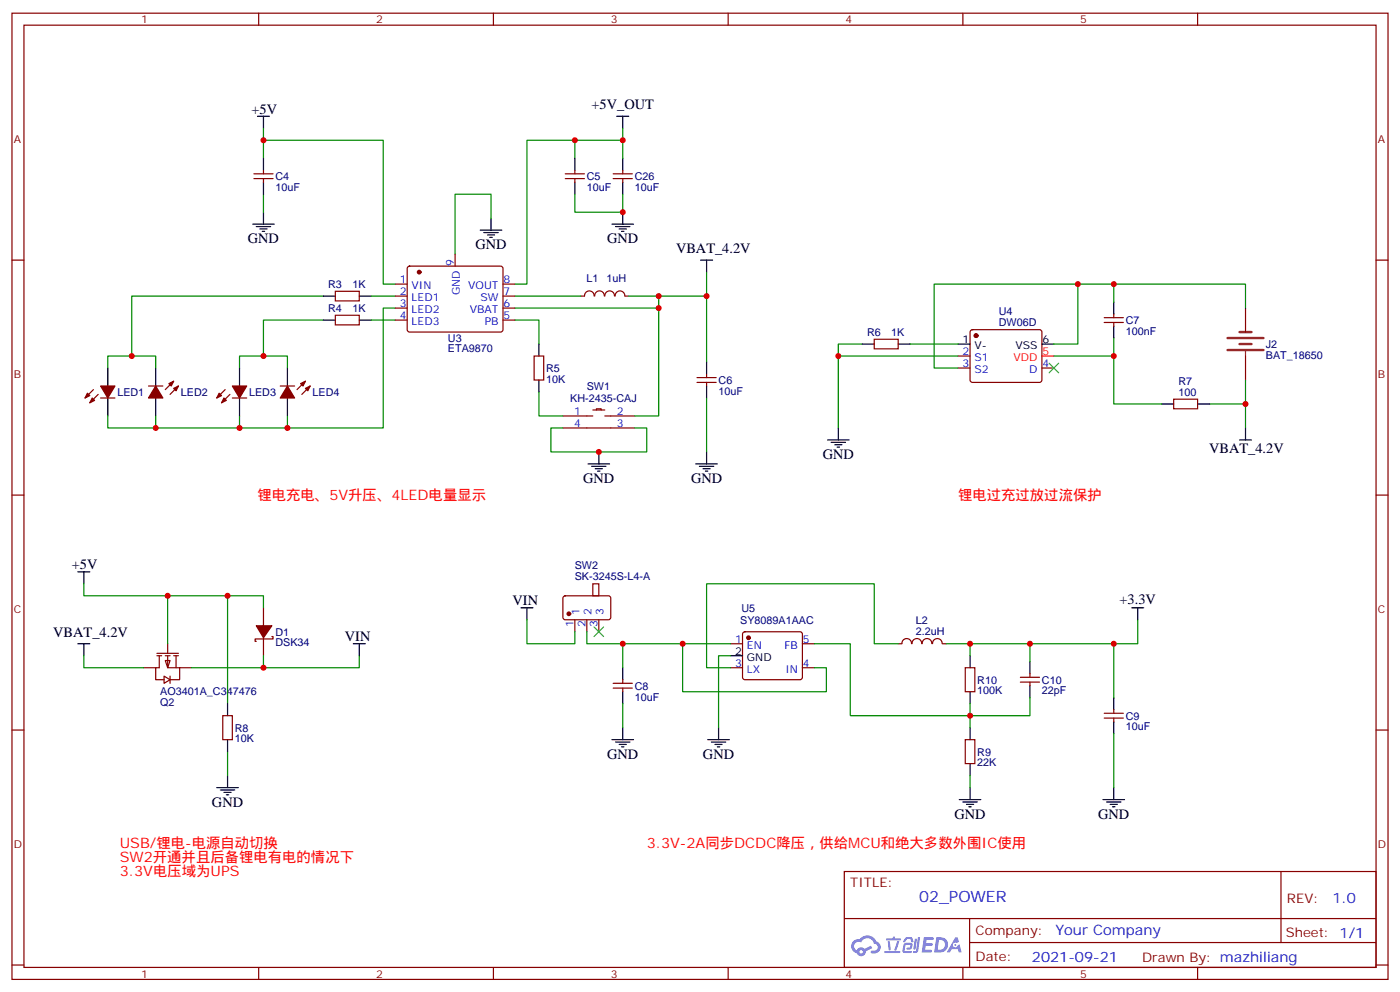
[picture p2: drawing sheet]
<svg xmlns="http://www.w3.org/2000/svg" width="412mm" height="292mm" viewBox="0 0 412 292" stroke-linecap="round" stroke-linejoin="round" font-family="sans-serif">
<g fill="none" stroke="#870000" stroke-width=".35">
<path d="M3.5 3.9h405.4v284.3h-405.4zM7.1 7.4h398.2v277.3h-398.2zM76.2 3.9v3.5M145.3 3.9v3.5M214.5 3.9v3.5M283.6 3.9v3.5M352.8 3.9v3.5M3.5 76.6h3.6M405.3 76.6h3.6M3.5 145.7h3.6M405.3 145.7h3.6M3.5 214.8h3.6"/>
<path d="M405.3 214.8h3.6M248.7 256.5h156.6v28.2h-156.6zM377.3 256.5v20.9M248.7 270.3h156.5M285.6 277.4h119.6M285.6 270.3v14.1M3.5 284h3.6M76.2 284.7v3.5M145.3 284.7v3.5M214.5 284.7v3.5M283.6 284.7v3.5M352.8 284.7v3.5"/>
<path d="M405.3 284h3.6"/>
</g>
<g fill="#5487ff">
<path d="M272.1 275.8h2.6l.3 .2-.1 .6h-2l-.1 .9h1.6l.4 .4-.4 .4h-1.7l-.2 1.2 1.8 .1 .3 .3-.2 .3-2.9 .1z"/>
<path d="M281.4 275.9h.7l.4 1.3-.7 .3a.74 .74 0 0 0-1.1 .3 .74 .74 0 0 0 .5 1 .74 .74 0 0 0 .9-.6l.5-.3 .7 2.3h-.9l-.2-.9h-1.9l-.5 .9h-.9z"/>
<path d="M269.5 276.2h.6l-.4 3a.31 .31 0 0 1-.3 .2 .31 .31 0 0 1-.3-.3z"/>
<path d="M270.4 275.8h.6l-.5 3.9a.89 .89 0 0 1-.7 .7 .89 .89 0 0 1-.9-.3l1-.4z"/>
<path d="M266.8 275.9l.6-.2 1.2 .2 .5 1.2-.6 .2-.4-1-1 .2a.95 .95 0 0 1-1 .8l-.1-.2z"/>
<path d="M266.4 277.6l1.8-.2a1.04 1.04 0 0 1 .6 1.1 1.04 1.04 0 0 1-.8 .9h-.7a.29 .29 0 0 1-.3-.3 .29 .29 0 0 1 .3-.2l.7-.1 .2-.8-1.4 .1-.4 1.7 1.9 .1a.29 .29 0 0 1 .3 .3 .29 .29 0 0 1-.3 .3l-2-.1-.4-.2 .2-2.1z"/>
<path d="M260.5 279.9h4.4a.3 .3 0 0 1 .3 .3 .3 .3 0 0 1-.3 .3h-4.3z"/>
<path d="M264.3 276.9h.6l-.5 1.7a1.02 1.02 0 0 1-.7 1.2l-.2-.3z"/>
<path d="M261.5 277h.6l.3 2.4-.3 .3-.3-.2z"/>
<path d="M261.1 276.2h1.9l.2-.6h.5l-.1 .6h1.5a.29 .29 0 0 1 .3 .3 .29 .29 0 0 1-.3 .2h-3.9z"/>
<path d="M275.8 275.8l-.6 4.5h1.4a2.27 2.27 0 0 0 2.7-2.3 2.27 2.27 0 0 0-2.7-2.2zM276.6 276.6a1.5 1.5 0 0 1 1.8 1.5 1.5 1.5 0 0 1-1.9 1.4h-.3z"/>
<path d="M251.4 277a2.09 2.09 0 0 0 1 3.5 1.37 1.37 0 0 0 1.5 .9 1.37 1.37 0 0 0 1.1-1.4l2-1-.5-.7-1.8 .9a1.4 1.4 0 0 0-2.3 .5 1.32 1.32 0 0 1-.6-1.9 1.32 1.32 0 0 1 1.9-.5 2.02 2.02 0 0 1 2-1.2 2.02 2.02 0 0 1 1.8 1.6 1.09 1.09 0 0 1 1.1 1.4 1.09 1.09 0 0 1-1.6 .7 .41 .41 0 0 0-.5 .3 .41 .41 0 0 0 .4 .5 1.89 1.89 0 0 0 2.4-1.2 1.89 1.89 0 0 0-1.2-2.4 2.98 2.98 0 0 0-5-.7l-1 .2zM253.2 280.1a.52 .52 0 0 1 1 0 .52 .52 0 0 1-1 0z"/>
<circle cx="281.4" cy="278.1" r=".28"/>
</g>
<g fill="none" stroke="#870000" stroke-width=".35">
<path d="M120.2 78.5l.4-.2 27.1 .1 .5 .6-.1 18.3-.6 .4h-27.1l-.5-.7v-18zM134.1 74.8v3.5M116.4 83.6h3.5M116.4 87.1h3.5M116.4 90.7h3.5M116.4 94.2h3.5M148.2 83.6h3.5M148.2 87.1h3.5M148.2 90.7h3.5M148.2 94.2h3.5M175 87.1a1.41 1.41 0 0 0-1.4-1.5 1.41 1.41 0 0 0-1.4 1.5h-1.1M175.2 87.1a1.41 1.41 0 0 1 1.4-1.5 1.41 1.41 0 0 1 1.4 1.5"/>
<path d="M178.2 87.1a1.41 1.41 0 0 1 1.4-1.5 1.41 1.41 0 0 1 1.4 1.5M181.2 87.1a1.41 1.41 0 0 1 1.4-1.5 1.41 1.41 0 0 1 1.4 1.5M184.1 87.1h1.1M286 97.2l.5-.2h19.7l.5 .2 .2 .5v14.4l-.7 .4h-20l-.4-.7v-14.1zM325.3 94.9h5.6M325.3 93.5h5.6M328.1 92.4v1.1M328.1 94.9v1.1M366.9 90.7v7M27.5 114.7l-2.5 2.4M28.9 116.1l-2.4 2.4M29.6 117.1h4.3"/>
<path d="M43.7 113.6h4.3M51.2 112.2l-2.5 2.5M52.6 113.6l-2.5 2.5M66.3 114.7l-2.4 2.4M67.7 116.1l-2.4 2.4M68.4 117.1h4.3M82.5 113.6h4.3M90 112.2l-2.5 2.5M91.4 113.6l-2.5 2.5M282.2 104.8h3.6M282.2 108.3h3.6M306.9 108.3h3.5"/>
<path d="M366.9 104.8v7M165.8 125.9h21.2M165.8 122.4h8.8M174.6 120.6h3.6M175.7 120.6v-.3h1.4v.3M178.2 122.4h8.8M166 175.5l.5-.2 13 .1 .4 .6v6l-.7 .4-13-.1-.4-.6v-5.7zM174.6 171.8h1.8v3.5h-1.8zM169.3 182.4v3.5M172.9 182.4v3.5M176.4 182.4v3.5M215.2 189.4h3.5"/>
<path d="M215.2 196.5h3.5M219 186.1l.4-.2h16.3l.5 .2 .2 .5v12.7l-.3 .5-.4 .2h-16.3l-.5-.2-.2-.5v-12.7zM236.4 189.4h3.5M236.4 196.5h3.5M264.6 189.4h1M265.7 189.4a1.41 1.41 0 0 1 1.4-1.5 1.41 1.41 0 0 1 1.4 1.5M268.7 189.4a1.41 1.41 0 0 1 1.4-1.5 1.41 1.41 0 0 1 1.4 1.5M271.7 189.4a1.41 1.41 0 0 1 1.4-1.5 1.41 1.41 0 0 1 1.4 1.5M274.7 189.4a1.41 1.41 0 0 1 1.4-1.5 1.41 1.41 0 0 1 1.4 1.5M277.6 189.4h1.1"/>
</g>
<g fill="#870000" stroke="#870000" stroke-width=".35">
<path d="M29.6 113.6h4.3l-2.2 3.5z"/>
<path d="M27.2 117.1l.7 .7-1.4 .7z"/>
<path d="M25.8 115.7l.7 .7-1.5 .7z"/>
<path d="M45.9 113.6l2.1 3.5h-4.3z"/>
<path d="M49.7 112.9l1.5-.7-.8 1.4z"/>
<path d="M51.2 114.3l1.4-.7-.7 1.4z"/>
<path d="M68.4 113.6h4.3l-2.1 3.5z"/>
<path d="M66 117.1l.7 .7-1.4 .7z"/>
<path d="M64.6 115.7l.7 .7-1.4 .7z"/>
<path d="M84.7 113.6l2.1 3.5h-4.3z"/>
<path d="M88.5 112.9l1.5-.7-.7 1.4z"/>
<path d="M90 114.3l1.4-.7-.7 1.4z"/>
<circle cx="123.5" cy="80.1" r=".53"/>
<circle cx="167.6" cy="180.6" r=".53"/>
<circle cx="287.5" cy="98.8" r=".53"/>
<circle cx="220.5" cy="187.7" r=".53"/>
</g>
<g fill="none" stroke="#008700" stroke-width=".35">
<path d="M77.6 37.7v8.9M77.6 41.3h35.3v42.3h3.5M77.6 57.2v5.2M169.3 46.6v-5.3h-14.1v42.3h-3.5M144.6 64.2v-7h-10.5v17.6M95.2 87.1h-56.4v17.7M95.2 94.2h-17.6v10.6M109.4 87.1h7M109.4 94.2h7M116.4 90.7h-3.5v35.2h-28.2M151.7 94.2h7v7M151.7 87.1h19.4"/>
<path d="M151.7 90.7h42.3M185.2 87.1h8.8v35.3h-7M194 87.1h14.1v19.4M208.1 80.1v7M317.5 83.6h10.6v5.3M328.1 99.5v5.3h-17.7M328.1 83.6h38.8v7.1M31.7 108.3v-3.5h14.2v3.5M70.6 108.3v-3.5h14.1v3.5M158.7 115.4v7h7.1M208.1 117.1v15.9M246.9 104.8v21.1"/>
<path d="M254 101.2h-7.1v3.6h35.3M268.1 101.2h14.1M310.4 101.2h7.1v-17.6h-42.3v24.7h7M328.1 104.8v14.1h14.1M366.9 111.8v7.1h-10.6M366.9 118.9v7M31.7 122.4v3.5h14.2v-3.5M70.6 122.4v3.5h-24.7M84.7 122.4v3.5h-14.1M165.8 125.9h-3.5v7.1h28.2v-7.1h-3.5"/>
</g>
<g fill="none" stroke="#000" stroke-width=".35">
<path d="M75.8 34.2h3.6M77.6 34.2v3.5M181.7 34.2h3.5M183.4 34.2v3.5M74.4 66h6.4M75.5 66.7h4.2M76.6 67.4h2.1M77.3 68.1h.7M77.6 62.4v3.6M141.5 67.7h6.3M142.5 68.4h4.3M143.6 69.1h2.1"/>
<path d="M144.3 69.8h.7M144.6 64.2v3.5M180.3 66h6.3M181.3 66.7h4.3M182.4 67.4h2.1M183.1 68.1h.7M183.4 62.4v3.6M206.4 76.6h3.5M208.1 76.6v3.5M328.1 88.9v3.5M328.1 96v3.5M31.7 108.3v5.3"/>
<path d="M31.7 117.1v5.3M45.9 108.3v5.3M45.9 117.1v5.3M70.6 108.3v5.3M70.6 117.1v5.3M84.7 108.3v5.3M84.7 117.1v5.3M282.2 101.2h3.6M306.9 101.2h3.5M173.2 136.5h6.4M174.3 137.2h4.2M175.3 137.9h2.1"/>
<path d="M176 138.6h.7M176.4 133v3.5M205 136.5h6.3M206 137.2h4.3M207.1 137.9h2.1M207.8 138.6h.7M208.1 133v3.5M243.8 129.5h6.3M244.8 130.2h4.3M245.9 130.9h2.1M246.6 131.6h.7M246.9 125.9v3.6"/>
<path d="M365.1 129.5h3.6M366.9 125.9v3.6M215.2 193h3.5"/>
</g>
<path d="M306.9 104.8h3.5" fill="none" stroke="#f00" stroke-width=".35"/>
<path d="M361.6 99.5h10.6M365.1 97.7h3.6M361.6 103h10.6M365.1 101.2h3.6" fill="none" stroke="#8c2424" stroke-width=".71"/>
<path d="M366.9 103.4v1.4" fill="none" stroke="#8c2424" stroke-width=".35"/>
<path d="M48.7 194.4h1.4l-.7 2.1z" fill="#fff" stroke="#870000" stroke-width=".35"/>
<g fill="none" stroke="#870000" stroke-width=".35">
<path d="M74.8 52.6h5.6M74.8 51.2h5.6M77.6 50.1v1.1M77.6 52.6v1M166.5 52.6h5.7M166.5 51.2h5.7M169.3 50.1v1.1M169.3 52.6v1M180.6 52.6h5.7M180.6 51.2h5.7M183.4 50.1v1.1M183.4 52.6v1"/>
<path d="M98.8 85.7h7v2.8h-7zM98.8 92.8h7v2.8h-7zM257.5 99.8h7.1v2.9h-7.1zM157.3 104.8h2.9v7h-2.9zM205.3 112.5h5.7M205.3 111.1h5.7M208.1 110.1v1M208.1 112.5v1.1M345.7 117.5h7.1v2.8h-7.1zM77.6 178.9v5.2M42.3 196.5h3.6M46.2 192.3h6.4"/>
<path d="M46.2 193h1.4M46.9 193v3.5h-1v3.5h2.4M48.3 199l1.8 1-1.8 1.1zM48.7 193h1.4M49.4 193v3.5h3.5M49.4 189.4v2.9M50.1 199v2.1M51.2 193h1.4M51.9 193v3.5M52.9 196.5v3.5h-2.8M52.9 196.5h3.5M77.6 187.7v5.3"/>
<path d="M80.1 187.3h.3v.7h-5.3v.7h.4M284.3 196.5h2.9v7.1h-2.9zM300.6 199.3h5.6M303.4 198.3v1M65.6 210.6h2.8v7.1h-2.8zM180.6 202.5h5.7M180.6 201.1h5.7M183.4 200v1.1M183.4 202.5v1.1M284.3 217.7h2.9v7h-2.9zM300.6 200.7h5.6M303.4 200.7v1.1"/>
<path d="M325.3 211.3h5.6M325.3 209.9h5.6M328.1 208.8v1.1M328.1 211.3v1.1"/>
</g>
<path d="M75.5 184.1h4.6l-2.5 3.6z" fill="#870000" stroke="#870000" stroke-width=".35"/>
<g fill="none" stroke="#000" stroke-width=".35">
<path d="M77.6 46.6v3.5M77.6 53.6v3.6M169.3 46.6v3.5M169.3 53.6v3.6M183.4 46.6v3.5M183.4 53.6v3.6M95.2 87.1h3.6M95.2 94.2h3.6M105.8 87.1h3.6M105.8 94.2h3.6M158.7 101.2v3.6M158.7 111.8v3.6"/>
<path d="M208.1 106.5v3.6M208.1 113.6v3.5M254 101.2h3.5M264.6 101.2h3.5M342.2 118.9h3.5M352.8 118.9h3.5M22.9 168.3h3.6M24.7 168.3v3.5M153.5 178.9h3.5M155.2 178.9v3.5M333.4 178.9h3.5M335.1 178.9v3.5"/>
<path d="M22.9 189.4h3.6M24.7 189.4v3.6M104.1 189.4h3.5M105.8 189.4v3.6M183.4 196.5v3.5M285.8 193v3.5M303.4 194.7v3.6M67 207.1v3.5M67 217.7v3.5M180.3 217.7h6.3M181.3 218.4h4.3M182.4 219.1h2.1"/>
<path d="M183.1 219.8h.7M183.4 203.6v3.5M183.4 214.1v3.6M208.5 217.7h6.3M209.5 218.4h4.3M210.6 219.1h2.1M211.3 219.8h.7M211.7 214.1v3.6M285.8 203.6v3.5M285.8 214.1v3.6M303.4 201.8v3.5M328.1 205.3v3.5"/>
<path d="M328.1 212.4v3.5M63.9 231.8h6.3M64.9 232.5h4.2M66 233.2h2.1M66.7 233.9h.7M67 228.2v3.6M282.6 235.3h6.3M283.6 236h4.3M284.7 236.7h2.1M285.4 237.4h.7M285.8 224.7v3.5M285.8 231.8v3.5"/>
<path d="M324.9 235.3h6.4M326 236h4.2M327 236.7h2.1M327.7 237.4h.7M328.1 231.8v3.5"/>
</g>
<g fill="none" stroke="#008700" stroke-width=".35">
<path d="M183.4 37.7v3.6M169.3 41.3h14.1v5.3M169.3 57.2v5.2h14.1v-5.2M24.7 171.8v3.5h52.9v3.6M49.4 175.3v14.1M67 175.3v31.8M24.7 193v3.5h17.6M77.6 193v3.5M105.8 193v3.5h-49.4M155.2 182.4v7h14.1v-3.5M172.9 185.9v3.5h10.5M201.1 189.4h-17.7v7.1"/>
<path d="M215.2 189.4h-14.1v14.2h42.3v-7.1h-3.5M215.2 193h-3.5v21.1M239.9 189.4h10.6v21.2h52.9v-5.3M264.6 189.4h-7.1v-17.6h-49.4v24.7h7.1M285.8 189.4v3.6M303.4 189.4v5.3M328.1 189.4v15.9M335.1 182.4v7h-56.4M183.4 207.1v7M285.8 207.1v7M328.1 215.9v15.9M67 221.2v7"/>
<path d="M285.8 228.2v3.6"/>
</g>
<path d="M309 106.9l2.9 2.8M311.9 106.9l-2.9 2.8M175 184.5l2.8 2.8M177.8 184.5l-2.8 2.8" fill="none" stroke="#3c3" stroke-width=".35"/>
<g fill="#c00">
<circle cx="38.8" cy="104.8" r=".88"/>
<circle cx="77.6" cy="104.8" r=".88"/>
<circle cx="45.9" cy="125.9" r=".88"/>
<circle cx="70.6" cy="125.9" r=".88"/>
<circle cx="84.7" cy="125.9" r=".88"/>
<circle cx="77.6" cy="41.3" r=".88"/>
<circle cx="194" cy="90.7" r=".88"/>
<circle cx="246.9" cy="104.8" r=".88"/>
<circle cx="317.5" cy="83.6" r=".88"/>
<circle cx="328.1" cy="83.6" r=".88"/>
<circle cx="328.1" cy="104.8" r=".88"/>
<circle cx="176.4" cy="133" r=".88"/>
<circle cx="194" cy="87.1" r=".88"/>
<circle cx="366.9" cy="118.9" r=".88"/>
<circle cx="208.1" cy="87.1" r=".88"/>
<circle cx="49.4" cy="175.3" r=".88"/>
<circle cx="77.6" cy="196.5" r=".88"/>
<circle cx="67" cy="175.3" r=".88"/>
<circle cx="285.8" cy="189.4" r=".88"/>
<circle cx="285.8" cy="210.6" r=".88"/>
<circle cx="303.4" cy="189.4" r=".88"/>
<circle cx="328.1" cy="189.4" r=".88"/>
<circle cx="201.1" cy="189.4" r=".88"/>
<circle cx="183.4" cy="189.4" r=".88"/>
<circle cx="169.3" cy="41.3" r=".88"/>
<circle cx="183.4" cy="62.4" r=".88"/>
<circle cx="183.4" cy="41.3" r=".88"/>
</g>
<text font-size="4.6" fill="#00f" x="270.8" y="265.5">02_POWER</text>
<g font-size="4.2">
<text x="74.1" y="33.5">+5V</text>
<text x="174.2" y="32.1">+5V_OUT</text>
<text x="73" y="71.6">GND</text>
<text x="178.9" y="71.6">GND</text>
<text x="140.1" y="73.4">GND</text>
<text x="199.1" y="74.5">VBAT_4.2V</text>
<text x="242.4" y="135.1">GND</text>
<text x="356.2" y="133.3">VBAT_4.2V</text>
<text x="171.8" y="142.2">GND</text>
<text x="203.6" y="142.2">GND</text>
<text x="21.2" y="167.6">+5V</text>
<text x="151" y="178.2">VIN</text>
<text x="329.8" y="177.8">+3.3V</text>
<text x="15.7" y="187.3">VBAT_4.2V</text>
<text x="101.6" y="188.7">VIN</text>
<text x="178.9" y="223.3">GND</text>
<text x="207.1" y="223.3">GND</text>
<text x="62.4" y="237.4">GND</text>
<text x="281.2" y="240.9">GND</text>
<text x="323.5" y="240.9">GND</text>
</g>
<g font-size="4.2" fill="#f00">
<text x="75.8" y="147.1">锂电充电、5V升压、4LED电量显示</text>
<text x="282.2" y="147.1">锂电过充过放过流保护</text>
<text x="35.3" y="249.4">USB/锂电-电源自动切换</text>
<text x="190.5" y="249.4">3.3V-2A同步DCDC降压，供给MCU和绝大多数外围IC使用</text>
<text x="35.3" y="253.6">SW2开通并且后备锂电有电的情况下</text>
<text x="35.3" y="257.9">3.3V电压域为UPS</text>
</g>
<g font-size="4.2" fill="#00f">
<text x="392.5" y="265.7">1.0</text>
<text x="310.9" y="275.3">Your Company</text>
<text x="304" y="283.1">2021-09-21</text>
</g>
<g font-size="3.9" fill="#800">
<text x="250.5" y="261.1">TITLE:</text>
<text x="379.1" y="265.7">REV:</text>
<text x="287.4" y="275.3">Company:</text>
<text x="378.7" y="275.9">Sheet: 1/1</text>
<text x="287.4" y="282.9">Date:</text>
<text x="336.4" y="283">Drawn By: mazhiliang</text>
</g>
<g font-size="3.2" fill="#800">
<text x="41.6" y="6.9">1</text>
<text x="110.8" y="6.9">2</text>
<text x="179.9" y="6.9">3</text>
<text x="249.1" y="6.9">4</text>
<text x="318.2" y="6.9">5</text>
<text x="4.1" y="42">A</text>
<text x="405.9" y="42">A</text>
<text x="4.1" y="111.1">B</text>
<text x="405.9" y="111.1">B</text>
<text x="4.1" y="180.3">C</text>
<text x="405.9" y="180.3">C</text>
<text x="4.1" y="249.4">D</text>
<text x="405.9" y="249.4">D</text>
<text x="41.6" y="287.7">1</text>
<text x="110.8" y="287.7">2</text>
<text x="179.9" y="287.7">3</text>
<text x="249.1" y="287.7">4</text>
<text x="318.2" y="287.7">5</text>
</g>
<g font-size="3.2" fill="#000080">
<text x="81.1" y="53">C4</text>
<text x="172.9" y="53">C5</text>
<text x="187" y="53">C26</text>
<text x="81.1" y="56.2">10uF</text>
<text x="172.9" y="56.2">10uF</text>
<text x="187" y="56.2">10uF</text>
<text x="172.8" y="83">L1</text>
<text x="178.7" y="83">1uH</text>
<text x="96.7" y="84.7">R3</text>
<text x="103.8" y="84.7">1K</text>
<text x="96.7" y="91.8">R4</text>
<text x="103.8" y="91.8">1K</text>
<text x="294.2" y="96">DW06D</text>
<text x="294.2" y="92.8">U4</text>
<text x="331.6" y="95.3">C7</text>
<text x="132" y="100.5">U3</text>
<text x="255.4" y="98.8">R6</text>
<text x="262.6" y="98.8">1K</text>
<text x="331.6" y="98.5">100nF</text>
<text x="131.9" y="103.7">ETA9870</text>
<text x="372.9" y="105.5">BAT_18650</text>
<text x="372.9" y="102.4">J2</text>
<text x="160.9" y="112.6">10K</text>
<text x="160.9" y="109.4">R5</text>
<text x="211.7" y="113">C6</text>
<text x="347.1" y="113.2">R7</text>
<text x="34.6" y="116.5">LED1</text>
<text x="53.3" y="116.5">LED2</text>
<text x="73.4" y="116.5">LED3</text>
<text x="92.1" y="116.5">LED4</text>
<text x="168" y="118.3">KH-2435-CAJ</text>
<text x="172.8" y="114.8">SW1</text>
<text x="211.7" y="116.2">10uF</text>
<text x="347.1" y="116.4">100</text>
<text x="169.3" y="167.6">SW2</text>
<text x="169.3" y="170.7">SK-3245S-L4-A</text>
<text x="218.4" y="180">U5</text>
<text x="218.1" y="183.5">SY8089A1AAC</text>
<text x="269.8" y="183.7">L2</text>
<text x="81.1" y="190.2">DSK34</text>
<text x="81.1" y="187.1">D1</text>
<text x="269.8" y="186.9">2.2uH</text>
<text x="187" y="202.9">C8</text>
<text x="287.9" y="201.2">R10</text>
<text x="306.9" y="201.2">C10</text>
<text x="47.2" y="204.6">AO3401A_C347476</text>
<text x="47.2" y="207.8">Q2</text>
<text x="187" y="206.1">10uF</text>
<text x="287.9" y="204.3">100K</text>
<text x="306.9" y="204.3">22pF</text>
<text x="69.1" y="215.3">R8</text>
<text x="331.6" y="215">10uF</text>
<text x="331.6" y="211.7">C9</text>
<text x="69.1" y="218.5">10K</text>
<text x="287.9" y="225.5">22K</text>
<text x="287.9" y="222.3">R9</text>
</g>
<g font-size="3.2" fill="#00f">
<text x="117.8" y="83.3">1</text>
<text x="133.7" y="78.1" transform="rotate(-90 133.7 78.1)">9</text>
<text x="148.3" y="83.3">8</text>
<text x="117.8" y="86.8">2</text>
<text x="121.2" y="85">VIN</text>
<text x="121.2" y="88.5">LED1</text>
<text x="135.5" y="86.9" transform="rotate(-90 135.5 86.9)">GND</text>
<text x="137.9" y="85">VOUT</text>
<text x="141.6" y="88.5">SW</text>
<text x="148.3" y="86.8">7</text>
<text x="117.8" y="90.3">3</text>
<text x="117.8" y="93.8">4</text>
<text x="121.2" y="92.1">LED2</text>
<text x="121.2" y="95.6">LED3</text>
<text x="138.4" y="92.1">VBAT</text>
<text x="142.8" y="95.6">PB</text>
<text x="148.3" y="93.8">5</text>
<text x="148.3" y="90.3">6</text>
<text x="283.6" y="104.4">2</text>
<text x="283.6" y="107.9">3</text>
<text x="287.1" y="106.2">S1</text>
<text x="307.1" y="107.9">4</text>
<text x="287.1" y="109.7">S2</text>
<text x="303.2" y="109.7">D</text>
<text x="169.1" y="122.1">1</text>
<text x="169.1" y="125.6">4</text>
<text x="181.7" y="122.1">2</text>
<text x="181.7" y="125.6">3</text>
<text x="169" y="184.6" transform="rotate(-90 169 184.6)">1</text>
<text x="170.7" y="181.1" transform="rotate(-90 170.7 181.1)">1</text>
<text x="172.5" y="184.6" transform="rotate(-90 172.5 184.6)">2</text>
<text x="174.3" y="181.1" transform="rotate(-90 174.3 181.1)">2</text>
<text x="176" y="184.6" transform="rotate(-90 176 184.6)">3</text>
<text x="177.8" y="181.1" transform="rotate(-90 177.8 181.1)">3</text>
<text x="216.5" y="189.1">1</text>
<text x="220" y="190.9">EN</text>
<text x="231.1" y="190.9">FB</text>
<text x="236.5" y="189.1">5</text>
<text x="216.5" y="196.1">3</text>
<text x="220" y="197.9">LX</text>
<text x="231.3" y="197.9">IN</text>
<text x="236.5" y="196.1">4</text>
</g>
<g font-size="3.2">
<text x="283.6" y="100.9">1</text>
<text x="307.1" y="100.9">6</text>
<text x="287.1" y="102.7">V-</text>
<text x="299.1" y="102.7">VSS</text>
<text x="216.5" y="192.6">2</text>
<text x="220" y="194.4">GND</text>
</g>
<g font-size="3.2" fill="#f00">
<text x="298.6" y="106.2">VDD</text>
<text x="307.1" y="104.4">5</text>
</g>
</svg>
